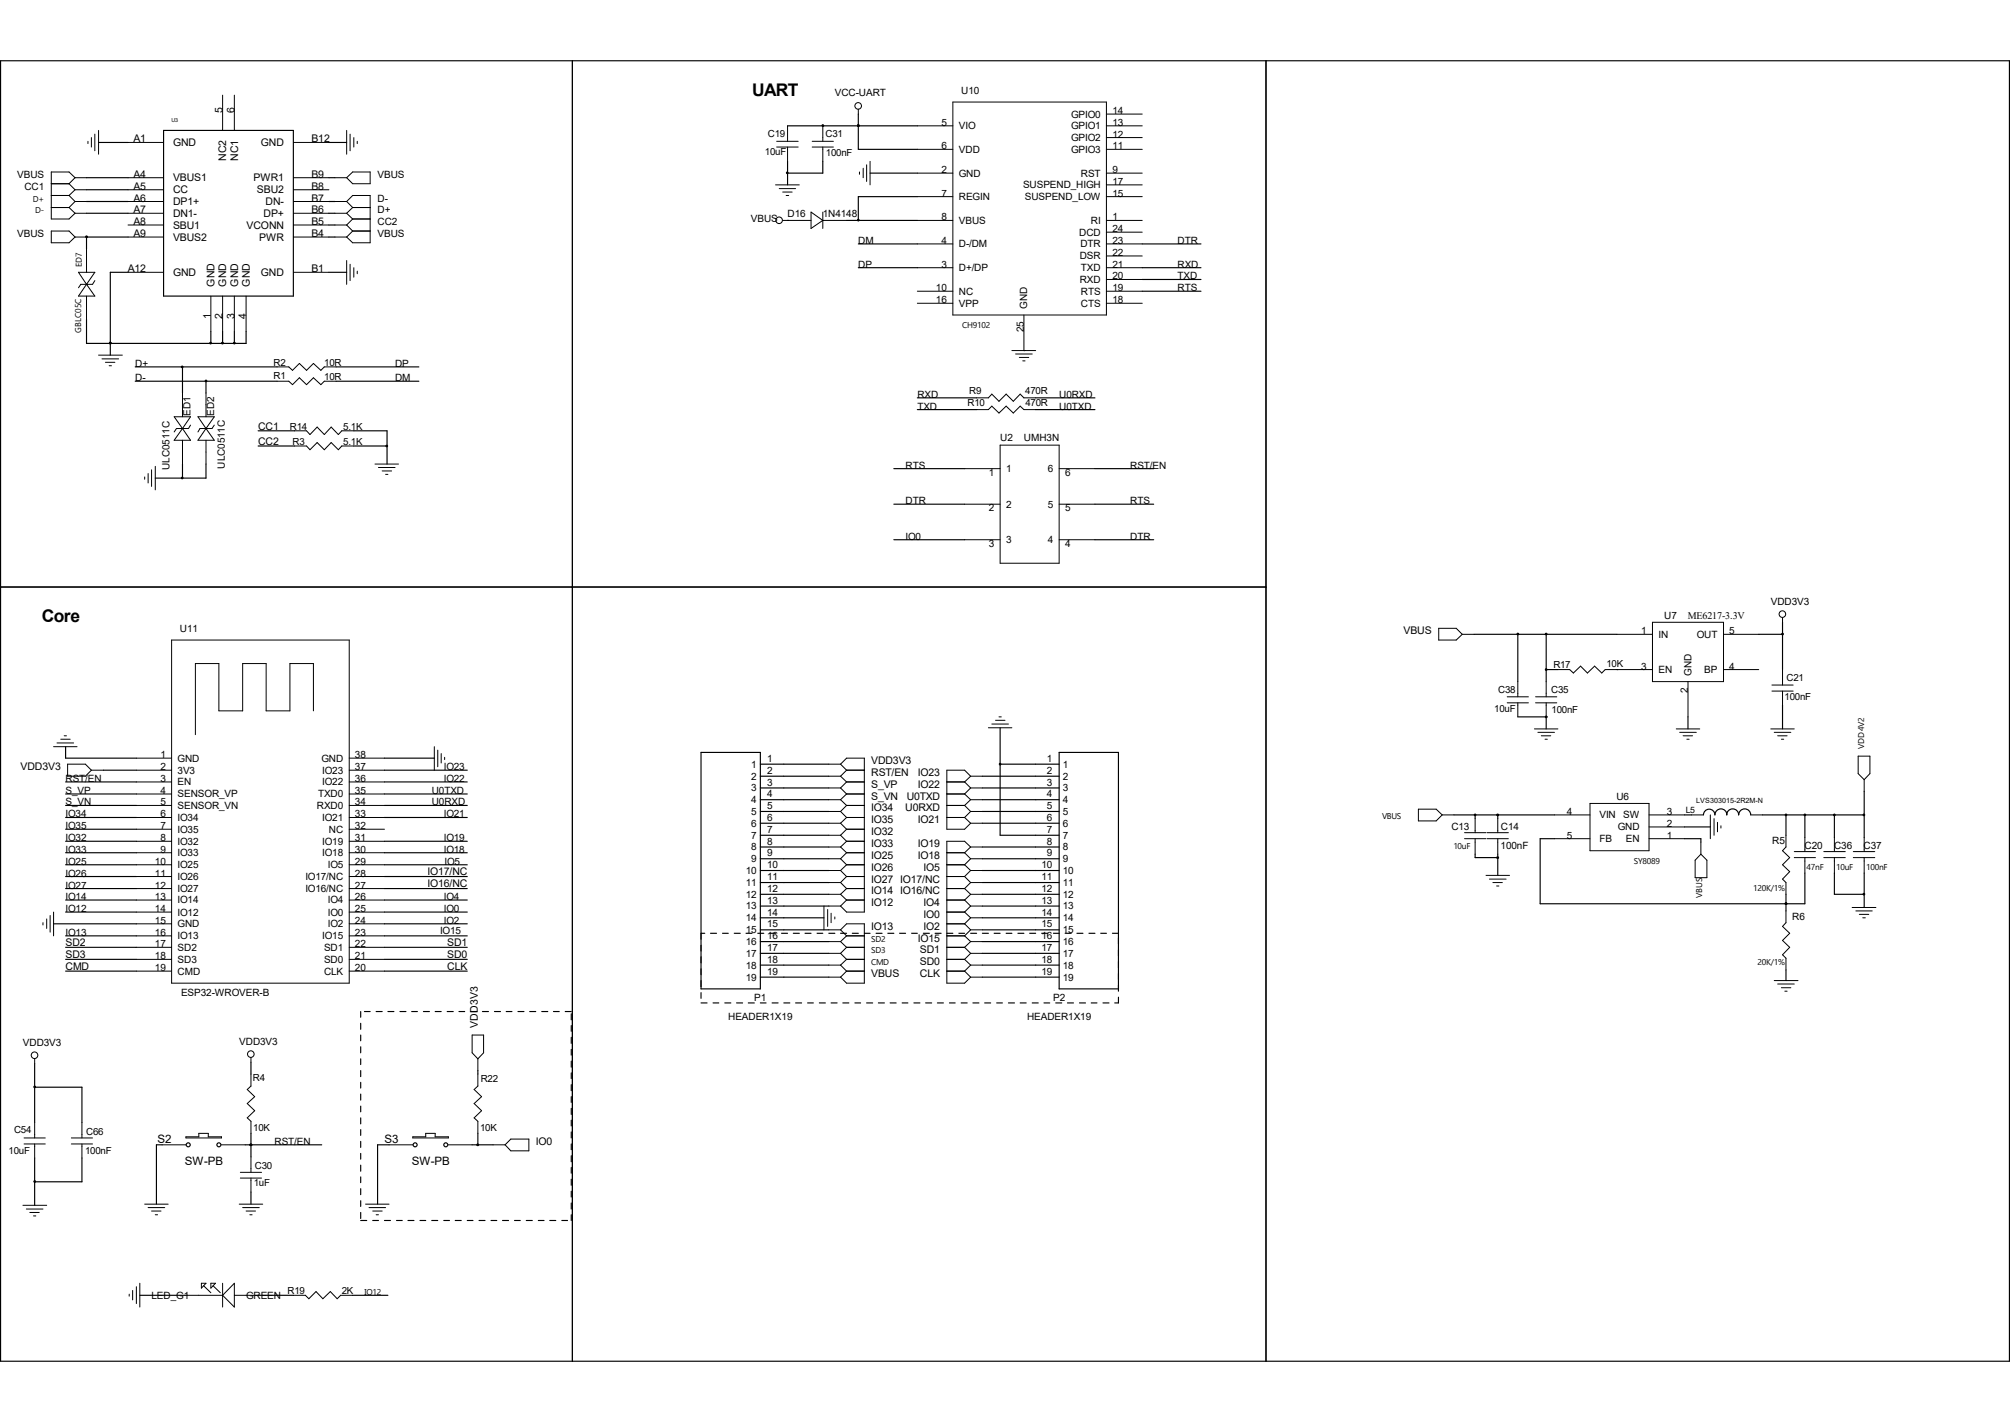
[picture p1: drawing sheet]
<svg xmlns="http://www.w3.org/2000/svg" width="297mm" height="210mm" viewBox="0 0 297 210" stroke-linecap="round" stroke-linejoin="round" font-family="sans-serif">
<g fill="none" stroke="#000" stroke-width=".17">
<path d="M.1 9h296.8v192h-296.8zM24.2 19.3h19.1v24.4h-19.1zM84.6 9v192M116.4 18.6h19.2M121.6 18.6h.1M126.8 18.6h.1M126.8 16.8v5.3h8.8M187.1 9v192M12.8 35h.1M12.8 26.2h6.1M12.8 35h6.1M12.8 28h6.1"/>
<path d="M12.8 29.8h6.1M12.8 31.5h6.1M12.8 35v1.7M14.6 21h4.3M48.6 26.2h.9M48.6 21h2.6M48.6 35h.9M48.6 29.8h.9M48.6 31.5h.9M48.6 33.2h.9M116.4 32.6h.1M116.4 23.8v3.5"/>
<path d="M121.6 23.8v1.8h-5.2M125.1 32.6h10.5M126.8 36h8.8M126.8 39.5h8.8M128.6 25.6h7M135.6 29h-8.8v3.6M168.8 36h8.7M168.8 39.5h8.7M12.8 47.2v3.5h23.6v-1.7M16.3 50.7h.1M18.9 40.2h-2.6v12.3M20 54.2h20.9"/>
<path d="M20 56.3h20.9M27 54.2v3.8M30.4 56.3v1.7M31.2 49v1.7M32.9 49v1.7M34.6 49v1.7M48.6 40.2h2.6M49.7 54.2h12.2M49.7 56.3h12.2M135.6 58.8h8.7M151.3 51.8h.1M153 58.8h8.8"/>
<path d="M168.8 43h8.7M168.8 41.3h8.7M27 68.5v2.1M30.4 68.5v2.1h-7.5M38.1 65.9h5.4M38.1 63.6h5.4M52.3 65.9h4.9M52.3 63.6h4.9v4.9M132.1 79.7h10.4M132.1 69.2h10.4M132.1 74.5h10.4M135.6 60.5h8.7"/>
<path d="M153 60.5h8.8M161.8 79.7h8.7M161.8 69.2h8.7M161.8 74.5h8.7M.1 86.7h187M217.8 93.7h21.1M224.3 93.7v7M228.5 98.9h1.7M228.5 93.7v7M238.9 98.9h.1M259.9 93.7h3.5M263.4 91.9v7"/>
<path d="M9.7 117.3h10.5M9.7 119h10.5M9.7 115.5h10.5M9.7 110.3v1.7h10.5M15.3 113.7h4.9M56.8 117.3h12.2M56.8 119h12.2M56.8 115.5h12.2M56.8 113.7h12.2M56.8 112h7.4M103.6 111.1h8.8v34.9h-8.8zM112.4 112.9h10.1"/>
<path d="M112.4 114.6h10.1M112.4 116.4h10.1M112.4 118.1h10.1M112.4 119.8h10.1M145.2 114.6h11.3M145.2 116.4h11.3M145.2 118.1h11.3M145.2 119.8h11.3M147.8 112.9h8.7M147.8 107.5v15.9h8.7M224.3 105.9h4.2M228.5 105.9h.1"/>
<path d="M228.5 105.9v1.8M249.4 105.9v1.8M263.4 104.1v3.6M275.5 116.9v6.8M7.9 136.4h12.3M9.7 138.2h10.5M9.7 120.7h10.5M9.7 125.9h10.5M9.7 132.9h10.5M9.7 124.2h10.5M9.7 134.7h10.5M9.7 122.5h10.5"/>
<path d="M9.7 127.7h10.5M9.7 129.5h10.5M9.7 131.2h10.5M9.7 139.9h10.5M56.8 138.2h12.2M56.8 120.7h12.2M56.8 125.9h12.2M56.8 132.9h12.2M56.8 136.4h12.2M56.8 124.2h12.2M56.8 134.7h12.2M56.8 127.7h12.2"/>
<path d="M56.8 129.5h12.2M56.8 131.2h12.2M56.8 139.9h12.2M103.6 137.8h.5M105 137.8h.9M106.8 137.8h.8M108.5 137.8h.9M110.2 137.8h.9M112 137.8h.9M112.4 121.6h10.1M112.4 123.4h10.1M112.4 125.1h10.1"/>
<path d="M112.4 126.8h10.1M112.4 128.6h10.1M112.4 130.3h10.1M112.4 132.1h10.1M112.4 133.8h10.1M112.4 135.6h9.4M112.4 137.3h10.1M112.4 139.1h10.1M113.7 137.8h.9M115.5 137.8h.9M117.2 137.8h.9M119 137.8h.8"/>
<path d="M120.7 137.8h.9M122.5 137.8h.9M124.2 137.8h.9M125.9 137.8h.9M127.7 137.8h.9M129.5 137.8h.8M131.2 137.8h.9M132.9 137.8h.9M134.7 137.8h.9M136.4 137.8h.9M138.2 137.8h.9M139.9 137.8h.9"/>
<path d="M141.7 137.8h.8M143.4 137.8h.9M145.2 137.8h.8M145.2 121.6h11.3M145.2 125.1h11.3M145.2 126.8h11.3M145.2 128.6h11.3M145.2 130.3h11.3M145.2 132.1h11.3M145.2 133.8h11.3M145.2 135.6h11.3M145.2 137.3h11.3"/>
<path d="M145.2 139.1h11.3M146.9 137.8h.9M148.7 137.8h.8M150.4 137.8h.9M152.1 137.8h.9M153.9 137.8h.9M155.7 137.8h.8M157.4 137.8h.9M159.1 137.8h.9M160.9 137.8h.9M162.6 137.8h.9M164.4 137.8h.9"/>
<path d="M214.8 120.4h14.9M218 120.4v.5M218 126.2v.5h3.3M221.3 120.4v.5M221.3 126.2v3.1M229.7 123.9h-2.1v9.6h39.1v-4.6M248.9 120.4h1M248.9 122.1h3.8M248.9 123.9h2.4v.5M251.7 120.4a.85 .85 0 0 1 .9-.9 .85 .85 0 0 1 .8 .9 .89 .89 0 0 1 .9-.9 .89 .89 0 0 1 .9 .9M255.1 120.4a.89 .89 0 0 1 .9-.9 .89 .89 0 0 1 .9 .9 .89 .89 0 0 1 .9-.9 .89 .89 0 0 1 .9 .9M260.4 120.4h15.1"/>
<path d="M263.9 133.5h.1M263.9 120.4v3M263.9 132.1v2.4M266.7 120.4v3.3M271.1 128.9v3.2h4.4M271.1 120.4v3.3M275.5 128.9v5.1M5.1 157.1v8.7M9.7 141.7h10.5M9.7 143.4h10.5M37.1 156.9v1.7M53.3 149.4v.8"/>
<path d="M53.3 151.1v.9M53.3 152.9v.8M53.3 154.6v.9M53.3 156.4v.8M53.3 158.1v.9M53.3 159.9v.8M53.8 149.4h.9M55.6 149.4h.9M56.8 141.7h12.2M56.8 143.4h12.2M57.3 149.4h.9M59.1 149.4h.9"/>
<path d="M60.8 149.4h.9M62.6 149.4h.9M64.3 149.4h.9M66.1 149.4h.9M67.8 149.4h.9M69.6 149.4h.8M70.6 158.1v.5M71.3 149.4h.9M73.1 149.4h.9M74.8 149.4h.8M76.5 149.4h.9M78.3 149.4h.9"/>
<path d="M80.1 149.4h.8M81.8 149.4h.8M83.5 149.4h.9M84.4 149.7v.9M84.4 151.5v.8M84.4 153.2v.9M84.4 155v.8M84.4 156.7v.9M84.4 158.5v.8M103.6 146.6v.8M103.6 148.1h.9M105.4 148.1h.8"/>
<path d="M107.1 148.1h.9M108.8 148.1h.9M110.6 148.1h.9M112.4 148.1h.8M112.4 140.8h10.1M112.4 142.5h10.1M112.4 144.3h10.1M114.1 148.1h.9M115.8 148.1h.9M117.6 148.1h.8M119.3 148.1h.9M121.1 148.1h.9"/>
<path d="M122.8 148.1h.9M124.5 148.1h.9M126.3 148.1h.9M128.1 148.1h.8M129.8 148.1h.9M131.5 148.1h.9M133.3 148.1h.9M135 148.1h.9M136.8 148.1h.9M138.5 148.1h.9M140.3 148.1h.8M142 148.1h.9"/>
<path d="M143.8 148.1h.9M145.2 140.8h11.3M145.2 142.5h11.3M145.2 144.3h11.3M145.5 148.1h.9M147.3 148.1h.8M149 148.1h.9M150.7 148.1h.9M152.5 148.1h.9M154.3 148.1h.8M156 148.1h.9M157.7 148.1h.9"/>
<path d="M159.5 148.1h.9M161.2 148.1h.9M163 148.1h.9M165.3 147.3v.8h-.6M165.3 146h-8.8v-34.9h8.8v35.3M263.9 143.3v1.5M5.1 171v7M5.1 160.6h7v5.2M12.1 171v3.5h-7M24 169.1h-.9v8.7M36.2 169.1h11.3M37.1 169.1h.1"/>
<path d="M37.1 167.4v3.5M37.1 176.1v1.7M53.3 161.6v.9M53.3 163.4v.8M53.3 165.1v.9M53.3 166.8v.9M53.3 168.6v.9M53.3 170.3v.9M53.3 172.1v.9M53.3 173.8v.9M53.3 175.6v.8M53.3 177.3v.9"/>
<path d="M53.3 179.1v.9M57.5 169.1h-1.7v8.7M69.8 169.1h3.1M70.6 167.4v1.7M84.4 160.2v.9M84.4 162v.8M84.4 163.7v.9M84.4 165.4v.9M84.4 167.2v.9M84.4 169v.8M84.4 170.7v.9M84.4 172.4v.9"/>
<path d="M84.4 174.2v.8M84.4 175.9v.9M84.4 177.7v.9M84.4 179.4v.9M20.7 191.3h6.9M38.1 191.3h5.2M52.1 191.3h5.2M53.3 180.3h.9M55.1 180.3h.8M56.8 180.3h.9M58.6 180.3h.8M60.3 180.3h.9"/>
<path d="M62.1 180.3h.8M63.8 180.3h.9M65.6 180.3h.8M67.3 180.3h.9M69 180.3h.9M70.8 180.3h.9M72.6 180.3h.8M74.3 180.3h.8M76 180.3h.9M77.8 180.3h.9M79.5 180.3h.9M81.2 180.3h.9"/>
<path d="M83 180.3h.9"/>
<circle cx="27.8" cy="169.1" r=".3"/>
<circle cx="32.3" cy="169.1" r=".3"/>
<circle cx="61.3" cy="169.1" r=".3"/>
<circle cx="65.9" cy="169.1" r=".3"/>
</g>
<g fill="none" stroke="#000" stroke-width=".15">
<path d="M14 19.8v2.5M14.6 19.3v3.5M32.9 14.1v5.2M34.6 14.1v5.2M51.2 19.3v3.5M51.7 19.8v2.5M116.4 18.6v2.3M121.6 18.6v2.3M126.8 16.1v.7M135.6 18.6h5.2M140.8 15.1h22.7v31.4h-22.7zM163.5 18.6h5.3"/>
<path d="M163.5 16.8h5.3M7.6 28.9h2.6M7.6 27.1h2.6M7.6 34.1h2.6l.9 .9-.9 .9h-2.6zM7.6 30.6h2.6M10.2 27.1l.9 .9M10.2 28.9l.9 .9M10.2 30.6l.9 .9M11.1 26.2h1.7M11.1 28h1.7M11.1 29.8h1.7M11.1 31.5h1.7"/>
<path d="M11.1 35h1.7M11.1 26.2l-.9 .9M11.1 26.2l-.9-.8h-2.6v6.9h2.6l.9-.8M11.1 28l-.9 .9M11.1 29.8l-.9 .8M12.8 36.7v3.5M13 20.9v.3M13.5 20.3v1.4M18.9 21h5.3M18.9 26.2h5.3M18.9 28h5.3M18.9 29.8h5.3"/>
<path d="M18.9 31.5h5.3M18.9 33.2h5.3M18.9 35h5.3M43.3 21h5.3M43.3 26.2h5.3M43.3 28h5.3M43.3 29.8h5.3M43.3 31.5h5.3M43.3 33.2h5.3M43.3 35h5.3M49.5 26.2h1.7M49.5 29.8h1.7"/>
<path d="M49.5 31.5h1.7M49.5 33.2h1.7M49.5 35h1.7M51.2 29.8l.9-.9h2.6v7h-2.6l-.9-.9M51.2 38.5v3.5M51.2 26.2l.9-.8h2.6v1.7h-2.6zM51.2 29.8l.9 .8M51.2 31.5l.9 .8M51.2 33.2l.9 .9M51.7 39v2.4M52.1 30.6h2.6M52.1 32.3h2.6"/>
<path d="M52.1 30.6l-.9 .9M52.1 34.1h2.6M52.1 32.3l-.9 .9M52.1 34.1l-.9 .9M52.3 20.3v1.4M52.3 39.5v1.4M52.8 20.9v.3M114.6 27.3h3.5M114.8 20.9h3.1M114.8 21.7h3.1M115.1 27.9h2.5M115.7 32.6h4.1"/>
<path d="M115.7 28.4h1.4M116.2 28.9h.3M116.4 21.7v2.1M119.8 31.3l1.8 1.3-1.8 1.1zM120 20.9h3.1M120 21.7h3.1M121.6 32.6h.1M121.6 32.6h3.5M121.6 21.7v2.1M121.6 31.3v2.4M127 25.4v.3M127.6 24.8v1.4"/>
<path d="M128.1 24.3v2.5M128.6 23.8v3.5M135.6 29h5.2M135.6 22.1h5.2M135.6 25.6h5.2M135.6 32.6h5.2M135.6 36h5.2M135.6 39.5h5.2M163.5 29h5.3M163.5 22.1h5.3M163.5 25.6h5.3M163.5 32.6h5.3"/>
<path d="M163.5 36h5.3M163.5 39.5h5.3M163.5 20.3h5.3M163.5 27.3h5.3M163.5 34.3h5.3M163.5 37.8h5.3M11.6 40.2h2.4l-1.2 1.8zM12.8 42h.1M12.8 43.7v3.5M12.8 42l1.2 1.7h-2.4zM14 41.4l-.3 .6h-1.8l-.3 .5M14.6 52.5h3.5"/>
<path d="M15.1 53h2.4M15.6 53.5h1.4M16.1 54h.4M18.9 40.2h5.3M27 58v3.6M30.4 58v3.6M31.2 43.7v5.3M32.9 43.7v5.3M34.6 43.7v5.3M36.4 43.7v5.3M40.9 56.3h1.8l.5 .5 1-1 1.1 1 1-1 1.1 1 .5-.5h1.8M40.9 54.2h1.8l.5 .5 1-1 1.1 1 1-1 1.1 1 .5-.5h1.8"/>
<path d="M43.3 40.2h5.3M52.8 40v.4M135.6 44.8h5.2M135.6 43h5.2M144.3 58.8h1.7l.6-.6 1 1.1 1.1-1.1 1 1.1 1-1.1 .6 .6h1.7M149.5 51.8h3.5M150.1 52.3h2.4M150.6 52.8h1.4M151.1 53.3h.4M151.3 46.5v5.3M163.5 44.8h5.3M163.5 41.3h5.3"/>
<path d="M163.5 43h5.3M21.4 70.4v.4M21.9 69.9v1.4M22.4 69.4v2.4M22.9 68.9v3.4M25.7 61.6h2.5l-1.2 1.7zM27 63.3h.1M27 65v3.5M27 63.3l1.2 1.7h-2.5zM28.2 62.8l-.3 .5h-1.8l-.4 .5M29.3 61.6h2.4l-1.3 1.7zM30.4 63.3h.1"/>
<path d="M30.4 63.3l1.3 1.7h-2.4zM30.4 65v3.5M31.7 62.8l-.4 .5h-1.8l-.2 .5M43.5 65.9h1.8l.5 .5 1.1-1 1 1 1-1 1.1 1 .5-.5h1.8M43.5 63.6h1.8l.5 .6 1.1-1.1 1 1.1 1-1.1 1.1 1.1 .5-.6h1.8M55.4 68.5h3.5M55.9 69h2.5M56.5 69.6h1.4M57 70.1h.3M142.5 69.2h5.3M142.5 74.5h5.3M142.5 79.7h5.3"/>
<path d="M144.3 60.5h1.7l.6-.5 1 1 1.1-1 1 1 1-1 .6 .5h1.7M147.8 65.7h8.7v17.5h-8.7zM156.5 69.2h5.3M156.5 74.5h5.3M156.5 79.7h5.3M25.4 94.5h26.2v50.7h-26.2zM212.6 92.8h2.6l.9 .9-.9 .8h-2.6zM216.1 93.7h1.7M230.2 98.9h1.7l.6 .5 1.1-1 1 1 1-1 1.1 1 .5-.5h7M238.9 93.7h5.3M244.2 91.9h10.5v8.8h-10.5zM254.7 98.9h5.2"/>
<path d="M254.7 93.7h5.2M263.4 91.2v.7M263.4 98.9v2.3M7.9 110.3h3.5M8.4 109.7h2.5M9 109.2h1.4M9.5 108.7h.3M10 112.9h2.6l.9 .8-.9 .9h-2.6zM13.5 113.7h1.8M20.2 112h5.2M20.2 113.7h5.2M20.2 115.5h5.2"/>
<path d="M20.2 117.3h5.2M20.2 119h5.2M46.3 105v-7h-3.5v7h-3.5v-7h-3.4v7h-3.6v-7h-3.4v10.5M51.6 112h5.2M51.6 113.7h5.2M51.6 115.5h5.2M51.6 117.3h5.2M51.6 119h5.2M64.2 110.3v3.4M64.7 110.8v2.4M65.2 111.3v1.4M65.7 111.8v.4"/>
<path d="M122.5 114.6h1.7M122.5 112.9h1.7M122.5 116.4h1.7M122.5 118.1h1.7M122.5 119.8h1.7M124.2 112.9l.9-.9h2.6v22.7h-2.6l-.9-.9M124.2 112.9l.9 .8M124.2 114.6l.9 .9M124.2 116.4l.9 .9M124.2 118.1l.9 .9M124.2 119.8l.9 .9M125.1 113.7h2.6"/>
<path d="M125.1 115.5h2.6M125.1 117.3h2.6M125.1 119h2.6M125.1 113.7l-.9 .9M125.1 115.5l-.9 .9M125.1 117.3l-.9 .8M125.1 119l-.9 .8M139.9 115.5h2.6M139.9 117.3h2.6M139.9 119h2.6M142.5 115.5l.9 .9M142.5 117.3l.9 .8"/>
<path d="M142.5 119l.9 .8M143.4 114.6l-.9-.9h-2.6v8.8h2.6l.9-.9M143.4 114.6h1.8M143.4 116.4h1.8M143.4 118.1h1.8M143.4 119.8h1.8M143.4 114.6l-.9 .9M143.4 116.4l-.9 .9M143.4 118.1l-.9 .9M143.4 119.8l-.9 .9M146 107.5h3.5M146.6 106.9h2.4"/>
<path d="M147.1 106.4h1.4M147.6 105.9h.4M209.6 119.5h2.6l.9 .9-.9 .8h-2.6zM222.7 102.9h3.1M222.7 103.8h3.1M224.3 100.7v2.2M224.3 103.8v2.1M226.7 107.7h3.5M226.9 102.9h3.1M226.9 103.8h3.1M227.2 108.2h2.5M227.8 108.7h1.4"/>
<path d="M228.3 109.2h.3M228.5 100.7v2.2M228.5 103.8v2.1M234.9 118.7h8.8v6.9h-8.8zM247.7 107.7h3.5M248.2 108.2h2.5M248.7 108.7h1.4M249.3 109.2h.3M249.4 100.7v5.2M261.7 107.7h3.4M261.8 101.2h3.2M261.8 102.1h3.2"/>
<path d="M262.2 108.2h2.4M262.7 108.7h1.4M263.2 109.2h.4M263.4 102.1v2M274.6 111.7h1.7v2.6l-.8 .8-.9-.8zM275.5 115.1v1.8M6.3 136.3v.3M6.9 135.7v1.4M7.4 135.2v2.5M7.9 134.7v3.5M20.2 120.7h5.2M20.2 122.5h5.2"/>
<path d="M20.2 124.2h5.2M20.2 125.9h5.2M20.2 127.7h5.2M20.2 129.5h5.2M20.2 131.2h5.2M20.2 132.9h5.2M20.2 134.7h5.2M20.2 136.4h5.2M20.2 138.2h5.2M20.2 139.9h5.2M51.6 120.7h5.2M51.6 122.5h5.2"/>
<path d="M51.6 124.2h5.2M51.6 125.9h5.2M51.6 127.7h5.2M51.6 129.5h5.2M51.6 131.2h5.2M51.6 132.9h5.2M51.6 134.7h5.2M51.6 136.4h5.2M51.6 138.2h5.2M51.6 139.9h5.2M121.8 133.8v3.5M122.3 134.3v2.5"/>
<path d="M122.5 130.3h1.7M122.5 121.6h1.7M122.5 123.4h1.7M122.5 125.1h1.7M122.5 126.8h1.7M122.5 128.6h1.7M122.5 132.1h1.7M122.5 133.8h1.7M122.5 137.3h1.7M122.5 139.1h1.7M122.8 134.9v1.4M123.4 135.4v.3"/>
<path d="M124.2 137.3l.9-.9h2.6v8.8h-2.6l-.9-.9M124.2 121.6l.9 .9M124.2 123.4l.9 .8M124.2 125.1l.9 .8M124.2 126.8l.9 .9M124.2 128.6l.9 .9M124.2 130.3l.9 .9M124.2 132.1l.9 .8M124.2 137.3l.9 .9M124.2 139.1l.9 .8M125.1 120.7h2.6M125.1 122.5h2.6"/>
<path d="M125.1 124.2h2.6M125.1 125.9h2.6M125.1 127.7h2.6M125.1 129.5h2.6M125.1 131.2h2.6M125.1 132.9h2.6M125.1 138.2h2.6M125.1 139.9h2.6M125.1 120.7l-.9 .9M125.1 122.5l-.9 .9M125.1 124.2l-.9 .9M125.1 125.9l-.9 .9"/>
<path d="M125.1 127.7l-.9 .9M125.1 129.5l-.9 .8M125.1 131.2l-.9 .9M125.1 132.9l-.9 .9M125.1 138.2l-.9 .9M125.1 139.9l-.9 .9M139.9 120.7h2.6M139.9 125.9h2.6M139.9 127.7h2.6M139.9 129.5h2.6M139.9 131.2h2.6M139.9 132.9h2.6"/>
<path d="M139.9 134.7h2.6M139.9 136.4h2.6M139.9 138.2h2.6M139.9 139.9h2.6M142.5 120.7l.9 .9M142.5 125.9l.9 .9M142.5 127.7l.9 .9M142.5 129.5l.9 .8M142.5 131.2l.9 .9M142.5 132.9l.9 .9M142.5 134.7l.9 .9M142.5 136.4l.9 .9"/>
<path d="M142.5 138.2l.9 .9M142.5 139.9l.9 .9M143.4 125.1l-.9-.9h-2.6v21h2.6l.9-.9M143.4 130.3h1.8M143.4 135.6h1.8M143.4 121.6h1.8M143.4 125.1h1.8M143.4 126.8h1.8M143.4 128.6h1.8M143.4 132.1h1.8M143.4 133.8h1.8M143.4 137.3h1.8"/>
<path d="M143.4 125.1l-.9 .8M143.4 126.8l-.9 .9M143.4 128.6l-.9 .9M143.4 130.3l-.9 .9M143.4 132.1l-.9 .8M143.4 133.8l-.9 .9M143.4 135.6l-.9 .8M143.4 137.3l-.9 .9M143.4 139.1h1.8M143.4 139.1l-.9 .8M213.1 120.4h1.7M216.4 123.9h3.2"/>
<path d="M216.4 123h3.2M218 120.9v2.1M218 123.9v2.3M219.6 129.3h3.5M219.8 123.9h3.1M219.8 123h3.1M220.1 129.8h2.4M220.6 130.3h1.4M221.1 130.9h.4M221.3 120.9v2.1M221.3 123.9v2.3M229.7 123.9h5.2"/>
<path d="M229.7 120.4h5.2M243.7 123.9h5.2M243.7 122.1h5.2M243.7 120.4h5.2M249.9 120.4h1.8M251.3 124.4v1.8M251.3 126.2l.9 .8v2.6h-1.7v-2.6zM252.7 120.4v3.5M253.3 120.9v2.5M253.8 121.5v1.4M254.3 122v.3M258.7 120.4h1.7"/>
<path d="M263.9 123.4v1.7l-.5 .5 1.1 1.1-1.1 1 1.1 1-1.1 1.1 .5 .5v1.8M263.9 134.5v1.8l-.5 .5 1.1 1-1.1 1.1 1.1 1-1.1 1.1 .5 .5v1.8M265.1 126.7h3.2M265.1 125.8h3.2M266.7 123.7v2.1M266.7 126.7v2.2M269.5 126.7h3.2M269.5 125.8h3.2M271.1 123.7v2.1M271.1 126.7v2.2M273.7 134h3.5M273.9 126.7h3.1"/>
<path d="M273.9 125.8h3.1M274.2 134.5h2.4M274.7 135h1.4M275.3 135.6h.3M275.5 123.7v2.1M275.5 126.7v2.2M5.1 156.4v.7M20.2 141.7h5.2M20.2 143.4h5.2M37.1 158.6v1.8l-.6 .5 1.1 1.1-1.1 1 1.1 1-1.1 1.1 .6 .5v1.8M37.1 156.2v.7M51.6 141.7h5.2"/>
<path d="M51.6 143.4h5.2M69.8 152.9h1.7v2.6l-.9 .9-.8-.9zM70.6 158.6v1.8l-.5 .5 1.1 1.1-1.1 1 1.1 1-1.1 1.1 .5 .5v1.8M70.6 156.4v1.7M122.5 140.8h1.7M122.5 142.5h1.7M122.5 144.3h1.7M124.2 140.8l.9 .9M124.2 142.5l.9 .9M125.1 141.7h2.6M125.1 143.4h2.6M125.1 141.7l-.9 .8"/>
<path d="M125.1 143.4l-.9 .9M139.9 141.7h2.6M139.9 143.4h2.6M142.5 141.7l.9 .8M142.5 143.4l.9 .9M143.4 140.8h1.8M143.4 142.5h1.8M143.4 144.3h1.8M143.4 140.8l-.9 .9M143.4 142.5l-.9 .9M262.2 144.8h3.5M262.7 145.3h2.4"/>
<path d="M263.2 145.9h1.4M263.7 146.4h.4M3.4 178h3.5M3.6 168.1h3.1M3.6 169h3.1M3.9 178.6h2.4M4.4 179.1h1.4M5 179.6h.3M5.1 165.8v2.3M5.1 169v2M10.5 168.1h3.2M10.5 169h3.2"/>
<path d="M12.1 165.8v2.3M12.1 169v2M21.4 177.8h3.4M21.9 178.4h2.4M22.4 178.9h1.4M22.9 179.4h.4M24 169.1h3.5M27.5 167.9h1.9v-.5h1.4v.5h1.9v.2h-5.2zM32.7 169.1h3.5M35.3 177.8h3.5M35.5 173.1h3.2M35.5 174h3.2"/>
<path d="M35.9 178.4h2.4M36.4 178.9h1.4M36.9 179.4h.4M37.1 170.9v2.2M37.1 174v2.1M54 177.8h3.5M54.5 178.4h2.5M55.1 178.9h1.4M55.6 179.4h.3M57.5 169.1h3.5M61 167.9h1.9v-.5h1.4v.5h2v.2h-5.3zM66.3 169.1h3.5"/>
<path d="M72.9 169.1h1.7M74.6 169.1l.9-.9h2.6v1.8h-2.6zM19.1 191.1v.3M19.6 190.6v1.4M20.2 190v2.5M20.7 189.5v3.5M27.6 191.3h5.3M29.8 189.5h.6l-.6 .7zM30.1 189.9l1.1 1M31.2 189.5h.6l-.6 .7zM31.5 189.9l1.1 1M32.9 189.5v3.5"/>
<path d="M34.6 189.5v3.5l-1.7-1.7zM34.6 191.3h3.5M43.3 191.3h1.8l.5 .5 1.1-1 1 1 1.1-1 1 1 .5-.5h1.8"/>
<circle cx="126.8" cy="15.6" r=".49"/>
<circle cx="115.1" cy="32.5" r=".49"/>
<circle cx="263.4" cy="90.7" r=".49"/>
<circle cx="5.1" cy="155.9" r=".49"/>
<circle cx="37.1" cy="155.7" r=".49"/>
</g>
<g fill="#000" stroke="#000" stroke-width=".15">
<path d="M32.8 50.6h.2v.2h-.2z" fill-rule="evenodd"/>
<path d="M221.2 120.3h.2v.1h-.2z" fill-rule="evenodd"/>
<path d="M221.2 126.6h.2v.2h-.2z" fill-rule="evenodd"/>
<path d="M37 169h.2v.2h-.2z" fill-rule="evenodd"/>
<path d="M37 169h.2v.2h-.2z" fill-rule="evenodd"/>
<path d="M70.5 169h.2v.2h-.2z" fill-rule="evenodd"/>
<circle cx="121.6" cy="18.5" r=".13"/>
<circle cx="126.8" cy="18.5" r=".13"/>
<circle cx="12.8" cy="35" r=".13"/>
<circle cx="116.3" cy="25.5" r=".13"/>
<circle cx="126.8" cy="32.5" r=".13"/>
<circle cx="16.3" cy="50.7" r=".13"/>
<circle cx="26.9" cy="54.2" r=".13"/>
<circle cx="30.4" cy="56.3" r=".13"/>
<circle cx="31.1" cy="50.7" r=".13"/>
<circle cx="34.6" cy="50.7" r=".13"/>
<circle cx="26.9" cy="70.6" r=".13"/>
<circle cx="57.2" cy="65.9" r=".13"/>
<circle cx="224.3" cy="93.6" r=".13"/>
<circle cx="228.5" cy="93.6" r=".13"/>
<circle cx="228.5" cy="98.9" r=".13"/>
<circle cx="263.4" cy="93.6" r=".13"/>
<circle cx="147.8" cy="112.9" r=".13"/>
<circle cx="228.5" cy="105.9" r=".13"/>
<circle cx="218" cy="120.4" r=".13"/>
<circle cx="263.9" cy="120.4" r=".13"/>
<circle cx="263.9" cy="133.5" r=".13"/>
<circle cx="266.7" cy="120.4" r=".13"/>
<circle cx="271.1" cy="120.4" r=".13"/>
<circle cx="275.4" cy="132.1" r=".13"/>
<circle cx="275.4" cy="120.4" r=".13"/>
<circle cx="5.1" cy="160.5" r=".13"/>
<circle cx="5.1" cy="174.5" r=".13"/>
</g>
<g font-size="2.6">
<text x="111.1" y="14.2">UART</text>
<text x="6.2" y="91.9">Core</text>
</g>
<g font-size="1.7">
<text x="23.3" y="168.8">S2</text>
<text x="27.3" y="172.1">SW-PB</text>
<text x="56.8" y="168.8">S3</text>
<text x="60.8" y="172.1">SW-PB</text>
</g>
<g font-size="1.6">
<text x="32.9" y="16.7" transform="rotate(-90 32.9 16.7)">5</text>
<text x="34.6" y="16.7" transform="rotate(-90 34.6 16.7)">6</text>
<text x="19.7" y="21">A1</text>
<text x="25.6" y="21.6">GND</text>
<text x="33.4" y="23.8" transform="rotate(-90 33.4 23.8)">NC2</text>
<text x="35.2" y="23.8" transform="rotate(-90 35.2 23.8)">NC1</text>
<text x="38.6" y="21.6">GND</text>
<text x="46" y="21">B12</text>
<text x="19.7" y="26.2">A4</text>
<text x="19.7" y="28">A5</text>
<text x="19.7" y="29.8">A6</text>
<text x="25.6" y="26.8">VBUS1</text>
<text x="25.6" y="28.6">CC</text>
<text x="37.5" y="26.8">PWR1</text>
<text x="38" y="28.6">SBU2</text>
<text x="46" y="29.8">B7</text>
<text x="46" y="28">B8</text>
<text x="46" y="26.2">B9</text>
<text x="19.7" y="31.5">A7</text>
<text x="19.7" y="33.2">A8</text>
<text x="19.7" y="35">A9</text>
<text x="25.6" y="30.3">DP1+</text>
<text x="25.6" y="32">DN1-</text>
<text x="25.6" y="33.8">SBU1</text>
<text x="25.6" y="35.6">VBUS2</text>
<text x="36.4" y="33.8">VCONN</text>
<text x="38.3" y="35.6">PWR</text>
<text x="38.9" y="32">DP+</text>
<text x="39.2" y="30.3">DN-</text>
<text x="46" y="35">B4</text>
<text x="46" y="33.2">B5</text>
<text x="46" y="31.5">B6</text>
<text x="18.9" y="40.2">A12</text>
<text x="25.6" y="40.8">GND</text>
<text x="38.6" y="40.8">GND</text>
<text x="46" y="40.2">B1</text>
<text x="31.2" y="47.2" transform="rotate(-90 31.2 47.2)">1</text>
<text x="31.7" y="42.3" transform="rotate(-90 31.7 42.3)">GND</text>
<text x="32.9" y="47.2" transform="rotate(-90 32.9 47.2)">2</text>
<text x="33.4" y="42.3" transform="rotate(-90 33.4 42.3)">GND</text>
<text x="34.6" y="47.2" transform="rotate(-90 34.6 47.2)">3</text>
<text x="35.2" y="42.3" transform="rotate(-90 35.2 42.3)">GND</text>
<text x="36.4" y="47.2" transform="rotate(-90 36.4 47.2)">4</text>
<text x="36.9" y="42.3" transform="rotate(-90 36.9 42.3)">GND</text>
<text x="38.1" y="63.5">CC1</text>
<text x="38.1" y="65.7">CC2</text>
<text x="207.4" y="93.7">VBUS</text>
<text x="3" y="113.7">VDD3V3</text>
<text x="128.7" y="112.9">VDD3V3</text>
<text x="128.7" y="114.6">RST/EN</text>
<text x="128.7" y="116.4">S_VP</text>
<text x="128.7" y="118.1">S_VN</text>
<text x="128.7" y="119.8">IO34</text>
<text x="133.8" y="119.8">U0RXD</text>
<text x="134" y="118.1">U0TXD</text>
<text x="135.6" y="114.6">IO23</text>
<text x="135.6" y="116.4">IO22</text>
<text x="128.7" y="121.6">IO35</text>
<text x="128.7" y="123.4">IO32</text>
<text x="128.7" y="125.1">IO33</text>
<text x="135.6" y="121.6">IO21</text>
<text x="135.6" y="125.1">IO19</text>
<text x="63.2" y="129.3">IO17/NC</text>
<text x="63.2" y="131">IO16/NC</text>
<text x="128.7" y="126.8">IO25</text>
<text x="128.7" y="128.6">IO26</text>
<text x="128.7" y="130.3">IO27 IO17/NC</text>
<text x="135.6" y="126.8">IO18</text>
<text x="136.5" y="128.6">IO5</text>
<text x="128.7" y="132.1">IO14 IO16/NC</text>
<text x="128.7" y="133.8">IO12</text>
<text x="128.7" y="137.3">IO13</text>
<text x="136.5" y="133.8">IO4</text>
<text x="136.5" y="135.6">IO0</text>
<text x="136.5" y="137.3">IO2</text>
<text x="9.7" y="139.7">SD2</text>
<text x="9.7" y="141.5">SD3</text>
<text x="9.7" y="143.3">CMD</text>
<text x="66.1" y="139.7">SD1</text>
<text x="66.1" y="141.5">SD0</text>
<text x="66.1" y="143.3">CLK</text>
<text x="135.6" y="139.1">IO15</text>
<text x="135.9" y="140.8">SD1</text>
<text x="135.9" y="142.5">SD0</text>
<text x="128.7" y="144.3">VBUS</text>
<text x="135.9" y="144.3">CLK</text>
<text x="70.6" y="151.8" transform="rotate(-90 70.6 151.8)">VDD3V3</text>
<text x="79.2" y="169.1">IO0</text>
</g>
<g font-size="1.5">
<text x="123.4" y="14.2">VCC-UART</text>
<text x="142" y="13.9">U10</text>
<text x="158.3" y="17.4">GPIO0</text>
<text x="164.4" y="16.8">14</text>
<text x="139.1" y="18.6">5</text>
<text x="139.1" y="22.1">6</text>
<text x="141.7" y="19.1">VIO</text>
<text x="141.7" y="22.6">VDD</text>
<text x="158.3" y="19.1">GPIO1</text>
<text x="158.3" y="20.8">GPIO2</text>
<text x="158.3" y="22.6">GPIO3</text>
<text x="164.4" y="18.6">13</text>
<text x="164.4" y="20.3">12</text>
<text x="164.4" y="22.1">11</text>
<text x="2.5" y="26.2">VBUS</text>
<text x="3.6" y="28">CC1</text>
<text x="55.8" y="26.2">VBUS</text>
<text x="55.8" y="29.8">D-</text>
<text x="139.1" y="29">7</text>
<text x="139.1" y="25.6">2</text>
<text x="141.7" y="29.5">REGIN</text>
<text x="141.7" y="26.1">GND</text>
<text x="151.2" y="27.8">SUSPEND_HIGH</text>
<text x="151.4" y="29.5">SUSPEND_LOW</text>
<text x="159.7" y="26.1">RST</text>
<text x="164.4" y="25.6">9</text>
<text x="164.4" y="27.3">17</text>
<text x="164.4" y="29">15</text>
<text x="2.5" y="35">VBUS</text>
<text x="55.8" y="31.5">D+</text>
<text x="55.8" y="33.2">CC2</text>
<text x="55.8" y="35">VBUS</text>
<text x="111" y="32.7">VBUS</text>
<text x="116.4" y="32">D16</text>
<text x="121.6" y="32">1N4148</text>
<text x="139.1" y="32.6">8</text>
<text x="141.7" y="33.1">VBUS</text>
<text x="159.5" y="34.8">DCD</text>
<text x="161.2" y="33.1">RI</text>
<text x="164.4" y="32.6">1</text>
<text x="164.4" y="34.3">24</text>
<text x="126.8" y="39.5">DP</text>
<text x="126.8" y="36">DM</text>
<text x="139.1" y="36">4</text>
<text x="139.1" y="39.5">3</text>
<text x="141.7" y="36.5">D-/DM</text>
<text x="141.7" y="40">D+/DP</text>
<text x="159.6" y="38.3">DSR</text>
<text x="159.6" y="41.8">RXD</text>
<text x="159.6" y="36.5">DTR</text>
<text x="159.7" y="40">TXD</text>
<text x="164.4" y="36">23</text>
<text x="164.4" y="37.8">22</text>
<text x="164.4" y="39.5">21</text>
<text x="164.4" y="41.3">20</text>
<text x="174" y="36">DTR</text>
<text x="174" y="41.3">TXD</text>
<text x="174" y="39.5">RXD</text>
<text x="138.3" y="44.8">16</text>
<text x="138.3" y="43">10</text>
<text x="141.7" y="45.3">VPP</text>
<text x="141.7" y="43.5">NC</text>
<text x="151.8" y="45.6" transform="rotate(-90 151.8 45.6)">GND</text>
<text x="159.7" y="43.5">RTS</text>
<text x="159.7" y="45.3">CTS</text>
<text x="164.4" y="43">19</text>
<text x="164.4" y="44.8">18</text>
<text x="174" y="43">RTS</text>
<text x="151.3" y="49" transform="rotate(-90 151.3 49)">25</text>
<text x="20" y="54.2">D+</text>
<text x="20" y="56.3">D-</text>
<text x="58.4" y="54.2">DP</text>
<text x="58.4" y="56.3">DM</text>
<text x="135.6" y="58.8">RXD</text>
<text x="156.5" y="58.8">U0RXD</text>
<text x="28.2" y="61.4" transform="rotate(-90 28.2 61.4)">ED1</text>
<text x="31.7" y="61.4" transform="rotate(-90 31.7 61.4)">ED2</text>
<text x="135.6" y="60.5">TXD</text>
<text x="147.8" y="65.2">U2</text>
<text x="151.3" y="65.2">UMH3N</text>
<text x="156.5" y="60.5">U0TXD</text>
<text x="25.1" y="69.4" transform="rotate(-90 25.1 69.4)">ULC0511C</text>
<text x="33.2" y="69.2" transform="rotate(-90 33.2 69.2)">ULC0511C</text>
<text x="133.8" y="69.2">RTS</text>
<text x="146.1" y="70.3">1</text>
<text x="148.7" y="69.7">1</text>
<text x="154.9" y="69.7">6</text>
<text x="157.4" y="70.3">6</text>
<text x="167" y="69.2">RST/EN</text>
<text x="133.8" y="74.5">DTR</text>
<text x="146.1" y="75.5">2</text>
<text x="148.7" y="75">2</text>
<text x="154.9" y="75">5</text>
<text x="157.4" y="75.5">5</text>
<text x="167" y="74.5">RTS</text>
<text x="133.8" y="79.7">IO0</text>
<text x="146.1" y="80.8">3</text>
<text x="148.7" y="80.2">3</text>
<text x="154.9" y="80.2">4</text>
<text x="157.4" y="80.8">4</text>
<text x="167" y="79.7">DTR</text>
<text x="261.7" y="89.3">VDD3V3</text>
<text x="26.6" y="93.3">U11</text>
<text x="242.5" y="93.7">1</text>
<text x="245.1" y="94.2">IN</text>
<text x="245.9" y="91.4">U7</text>
<text x="249.4" y="91.4">ME6217-3.3V</text>
<text x="250.7" y="94.2">OUT</text>
<text x="255.5" y="93.7">5</text>
<text x="242.5" y="98.9">3</text>
<text x="245.1" y="99.4">EN</text>
<text x="249.9" y="99.8" transform="rotate(-90 249.9 99.8)">GND</text>
<text x="251.8" y="99.4">BP</text>
<text x="255.5" y="98.9">4</text>
<text x="249.4" y="102.3" transform="rotate(-90 249.4 102.3)">2</text>
<text x="23.7" y="112">1</text>
<text x="23.7" y="113.7">2</text>
<text x="26.2" y="112.5">GND</text>
<text x="47.5" y="112.5">GND</text>
<text x="52.5" y="112">38</text>
<text x="52.5" y="113.7">37</text>
<text x="65.6" y="113.7">IO23</text>
<text x="111" y="113.4">1</text>
<text x="113.4" y="112.5">1</text>
<text x="154.7" y="112.5">1</text>
<text x="157.1" y="113.4">1</text>
<text x="9.7" y="117.3">S_VP</text>
<text x="9.7" y="119">S_VN</text>
<text x="9.7" y="115.5">RST/EN</text>
<text x="23.7" y="115.5">3</text>
<text x="23.7" y="117.3">4</text>
<text x="23.7" y="119">5</text>
<text x="26.2" y="114.3">3V3</text>
<text x="26.2" y="116">EN</text>
<text x="26.2" y="117.8">SENSOR_VP</text>
<text x="26.2" y="119.5">SENSOR_VN</text>
<text x="46.8" y="119.5">RXD0</text>
<text x="47" y="117.8">TXD0</text>
<text x="47.6" y="114.3">IO23</text>
<text x="47.6" y="116">IO22</text>
<text x="52.5" y="115.5">36</text>
<text x="52.5" y="117.3">35</text>
<text x="52.5" y="119">34</text>
<text x="63.8" y="119">U0RXD</text>
<text x="63.8" y="117.3">U0TXD</text>
<text x="65.6" y="115.5">IO22</text>
<text x="111" y="115.1">2</text>
<text x="111" y="116.9">3</text>
<text x="111" y="118.6">4</text>
<text x="113.4" y="114.3">2</text>
<text x="113.4" y="116">3</text>
<text x="113.4" y="117.8">4</text>
<text x="113.4" y="119.5">5</text>
<text x="154.7" y="114.3">2</text>
<text x="154.7" y="116">3</text>
<text x="154.7" y="117.8">4</text>
<text x="154.7" y="119.5">5</text>
<text x="157.1" y="115.1">2</text>
<text x="157.1" y="116.9">3</text>
<text x="157.1" y="118.6">4</text>
<text x="238.8" y="118.1">U6</text>
<text x="9.7" y="124.2">IO32</text>
<text x="9.7" y="120.7">IO34</text>
<text x="9.7" y="122.5">IO35</text>
<text x="9.7" y="125.9">IO33</text>
<text x="23.7" y="120.7">6</text>
<text x="23.7" y="122.5">7</text>
<text x="23.7" y="124.2">8</text>
<text x="23.7" y="125.9">9</text>
<text x="26.2" y="121.2">IO34</text>
<text x="26.2" y="123">IO35</text>
<text x="26.2" y="124.8">IO32</text>
<text x="47.6" y="121.2">IO21</text>
<text x="47.6" y="124.8">IO19</text>
<text x="48.6" y="123">NC</text>
<text x="52.5" y="120.7">33</text>
<text x="52.5" y="122.5">32</text>
<text x="52.5" y="124.2">31</text>
<text x="52.5" y="125.9">30</text>
<text x="65.6" y="120.7">IO21</text>
<text x="65.6" y="125.9">IO18</text>
<text x="65.6" y="124.2">IO19</text>
<text x="111" y="120.4">5</text>
<text x="111" y="122.1">6</text>
<text x="111" y="123.9">7</text>
<text x="111" y="125.6">8</text>
<text x="113.4" y="121.2">6</text>
<text x="113.4" y="123">7</text>
<text x="113.4" y="124.8">8</text>
<text x="154.7" y="121.2">6</text>
<text x="154.7" y="123">7</text>
<text x="154.7" y="124.8">8</text>
<text x="157.1" y="120.4">5</text>
<text x="157.1" y="122.1">6</text>
<text x="157.1" y="123.9">7</text>
<text x="157.1" y="125.6">8</text>
<text x="214.5" y="122.6">C13</text>
<text x="221.7" y="125.4">100nF</text>
<text x="221.8" y="122.6">C14</text>
<text x="231.5" y="120.4">4</text>
<text x="231.5" y="123.9">5</text>
<text x="236.3" y="120.9">VIN</text>
<text x="236.3" y="124.4">FB</text>
<text x="239.1" y="122.6">GND</text>
<text x="239.9" y="120.9">SW</text>
<text x="240.2" y="124.4">EN</text>
<text x="246.3" y="123.9">1</text>
<text x="246.3" y="122.1">2</text>
<text x="246.3" y="120.4">3</text>
<text x="261.9" y="124.6">R5</text>
<text x="266.7" y="125.4">C20</text>
<text x="271" y="125.4">C36</text>
<text x="275.4" y="125.4">C37</text>
<text x="9.7" y="129.5">IO26</text>
<text x="9.7" y="131.2">IO27</text>
<text x="9.7" y="127.7">IO25</text>
<text x="22.9" y="127.7">10</text>
<text x="22.9" y="129.5">11</text>
<text x="22.9" y="131.2">12</text>
<text x="26.2" y="126.4">IO33</text>
<text x="26.2" y="128.2">IO25</text>
<text x="26.2" y="130">IO26</text>
<text x="26.2" y="131.7">IO27</text>
<text x="45.1" y="130">IO17/NC</text>
<text x="45.1" y="131.7">IO16/NC</text>
<text x="47.6" y="126.4">IO18</text>
<text x="48.4" y="128.2">IO5</text>
<text x="52.5" y="127.7">29</text>
<text x="52.5" y="129.5">28</text>
<text x="52.5" y="131.2">27</text>
<text x="65.7" y="127.7">IO5</text>
<text x="110.2" y="129.1">10</text>
<text x="110.2" y="130.9">11</text>
<text x="111" y="127.3">9</text>
<text x="113.4" y="126.5">9</text>
<text x="113.4" y="128.2">10</text>
<text x="113.4" y="130">11</text>
<text x="113.4" y="131.7">12</text>
<text x="153.9" y="128.2">10</text>
<text x="153.9" y="130">11</text>
<text x="153.9" y="131.7">12</text>
<text x="154.7" y="126.5">9</text>
<text x="157.1" y="127.3">9</text>
<text x="157.1" y="129.1">10</text>
<text x="157.1" y="130.9">11</text>
<text x="9.7" y="132.9">IO14</text>
<text x="9.7" y="134.7">IO12</text>
<text x="22.9" y="132.9">13</text>
<text x="22.9" y="134.7">14</text>
<text x="22.9" y="136.4">15</text>
<text x="26.2" y="133.4">IO14</text>
<text x="26.2" y="135.2">IO12</text>
<text x="26.2" y="136.9">GND</text>
<text x="48.4" y="133.4">IO4</text>
<text x="48.4" y="135.2">IO0</text>
<text x="48.4" y="136.9">IO2</text>
<text x="52.5" y="132.9">26</text>
<text x="52.5" y="134.7">25</text>
<text x="52.5" y="136.4">24</text>
<text x="65.6" y="136.4">IO2</text>
<text x="65.6" y="132.9">IO4</text>
<text x="65.6" y="134.7">IO0</text>
<text x="110.2" y="132.6">12</text>
<text x="110.2" y="134.3">13</text>
<text x="110.2" y="136.1">14</text>
<text x="110.2" y="137.8">15</text>
<text x="113.4" y="133.5">13</text>
<text x="113.4" y="135.2">14</text>
<text x="113.4" y="136.9">15</text>
<text x="153.9" y="133.5">13</text>
<text x="153.9" y="135.2">14</text>
<text x="153.9" y="136.9">15</text>
<text x="157.1" y="132.6">12</text>
<text x="157.1" y="134.3">13</text>
<text x="157.1" y="136.1">14</text>
<text x="157.1" y="137.8">15</text>
<text x="264.8" y="135.9">R6</text>
<text x="9.7" y="138.2">IO13</text>
<text x="22.9" y="138.2">16</text>
<text x="22.9" y="139.9">17</text>
<text x="22.9" y="141.7">18</text>
<text x="22.9" y="143.4">19</text>
<text x="26.2" y="138.7">IO13</text>
<text x="26.2" y="140.4">SD2</text>
<text x="26.2" y="142.2">SD3</text>
<text x="26.2" y="143.9">CMD</text>
<text x="47.6" y="138.7">IO15</text>
<text x="47.9" y="140.4">SD1</text>
<text x="47.9" y="142.2">SD0</text>
<text x="47.9" y="143.9">CLK</text>
<text x="52.5" y="139.9">22</text>
<text x="52.5" y="141.7">21</text>
<text x="52.5" y="143.4">20</text>
<text x="52.5" y="138.2">23</text>
<text x="65" y="138">IO15</text>
<text x="110.2" y="139.6">16</text>
<text x="110.2" y="141.3">17</text>
<text x="110.2" y="143">18</text>
<text x="113.4" y="138.7">16</text>
<text x="113.4" y="140.5">17</text>
<text x="113.4" y="142.2">18</text>
<text x="113.4" y="143.9">19</text>
<text x="153.9" y="138.7">16</text>
<text x="153.9" y="140.5">17</text>
<text x="153.9" y="142.2">18</text>
<text x="153.9" y="143.9">19</text>
<text x="157.1" y="139.6">16</text>
<text x="157.1" y="141.3">17</text>
<text x="157.1" y="143">18</text>
<text x="26.8" y="147.1">ESP32-WROVER-B</text>
<text x="110.2" y="144.8">19</text>
<text x="111.5" y="147.8">P1</text>
<text x="155.6" y="147.8">P2</text>
<text x="157.1" y="144.8">19</text>
<text x="3.4" y="154.4">VDD3V3</text>
<text x="35.3" y="154.3">VDD3V3</text>
<text x="107.6" y="150.6">HEADER1X19</text>
<text x="151.8" y="150.6">HEADER1X19</text>
<text x="40.6" y="169.1">RST/EN</text>
<text x="22.4" y="191.8">LED_G1</text>
<text x="36.4" y="191.8">GREEN</text>
</g>
<g font-size="1.4">
<text x="113" y="22.9">10uF</text>
<text x="113.5" y="20.3">C19</text>
<text x="122" y="20.3">C31</text>
<text x="122" y="23.1">100nF</text>
<text x="40.4" y="56">R1</text>
<text x="40.4" y="54">R2</text>
<text x="47.9" y="54">10R</text>
<text x="47.9" y="56.1">10R</text>
<text x="143" y="59.9">R10</text>
<text x="143.2" y="58.2">R9</text>
<text x="151.5" y="58.2">470R</text>
<text x="151.5" y="59.9">470R</text>
<text x="42.8" y="63.5">R14</text>
<text x="43.2" y="65.7">R3</text>
<text x="50.7" y="65.7">5.1K</text>
<text x="50.7" y="63.5">5.1K</text>
<text x="229.5" y="98.7">R17</text>
<text x="237.4" y="98.6">10K</text>
<text x="264" y="100.6">C21</text>
<text x="220.8" y="105.2">10uF</text>
<text x="221.4" y="102.4">C38</text>
<text x="229.2" y="102.4">C35</text>
<text x="229.3" y="105.3">100nF</text>
<text x="263.7" y="103.4">100nF</text>
<text x="37.4" y="159.6">R4</text>
<text x="71" y="159.8">R22</text>
<text x="2.1" y="167.3">C54</text>
<text x="12.7" y="167.7">C66</text>
<text x="37.4" y="167">10K</text>
<text x="71" y="167">10K</text>
<text x="1.3" y="170.5">10uF</text>
<text x="12.6" y="170.5">100nF</text>
<text x="37.7" y="172.6">C30</text>
<text x="37.5" y="175.2">1uF</text>
<text x="42.5" y="191.1">R19</text>
<text x="50.5" y="191.1">2K</text>
</g>
<text font-size="1.3" x="249.1" y="120.1">L5</text>
<g font-size="1.2">
<text x="4.9" y="29.8">D+</text>
<text x="5.2" y="31.5">D-</text>
<text x="12.1" y="39.5" transform="rotate(-90 12.1 39.5)">ED7</text>
<text x="12" y="49.1" transform="rotate(-90 12 49.1)">GBLC05C</text>
<text x="142.2" y="48.4">CH9102</text>
<text x="275.5" y="110.6" transform="rotate(-90 275.5 110.6)">VDD4V2</text>
<text x="204.2" y="120.9">VBUS</text>
<text x="214.8" y="125.4">10uF</text>
<text x="241.4" y="127.6">SY8089</text>
<text x="259.1" y="131.5">120K/1%</text>
<text x="267" y="128.4">47nF</text>
<text x="271.3" y="128.4">10uF</text>
<text x="275.8" y="128.4">100nF</text>
<text x="251.5" y="132.6" transform="rotate(-90 251.5 132.6)">VBUS</text>
<text x="128.7" y="139.1">SD2</text>
<text x="128.7" y="140.8">SD3</text>
<text x="128.7" y="142.5">CMD</text>
<text x="259.7" y="142.5">20K/1%</text>
<text x="53.8" y="191.3">IO12</text>
</g>
<text font-size="1.1" x="250.7" y="118.7">LVS303015-2R2M-N</text>
<text font-size=".8" x="25.4" y="18.1">U3</text>
</svg>
